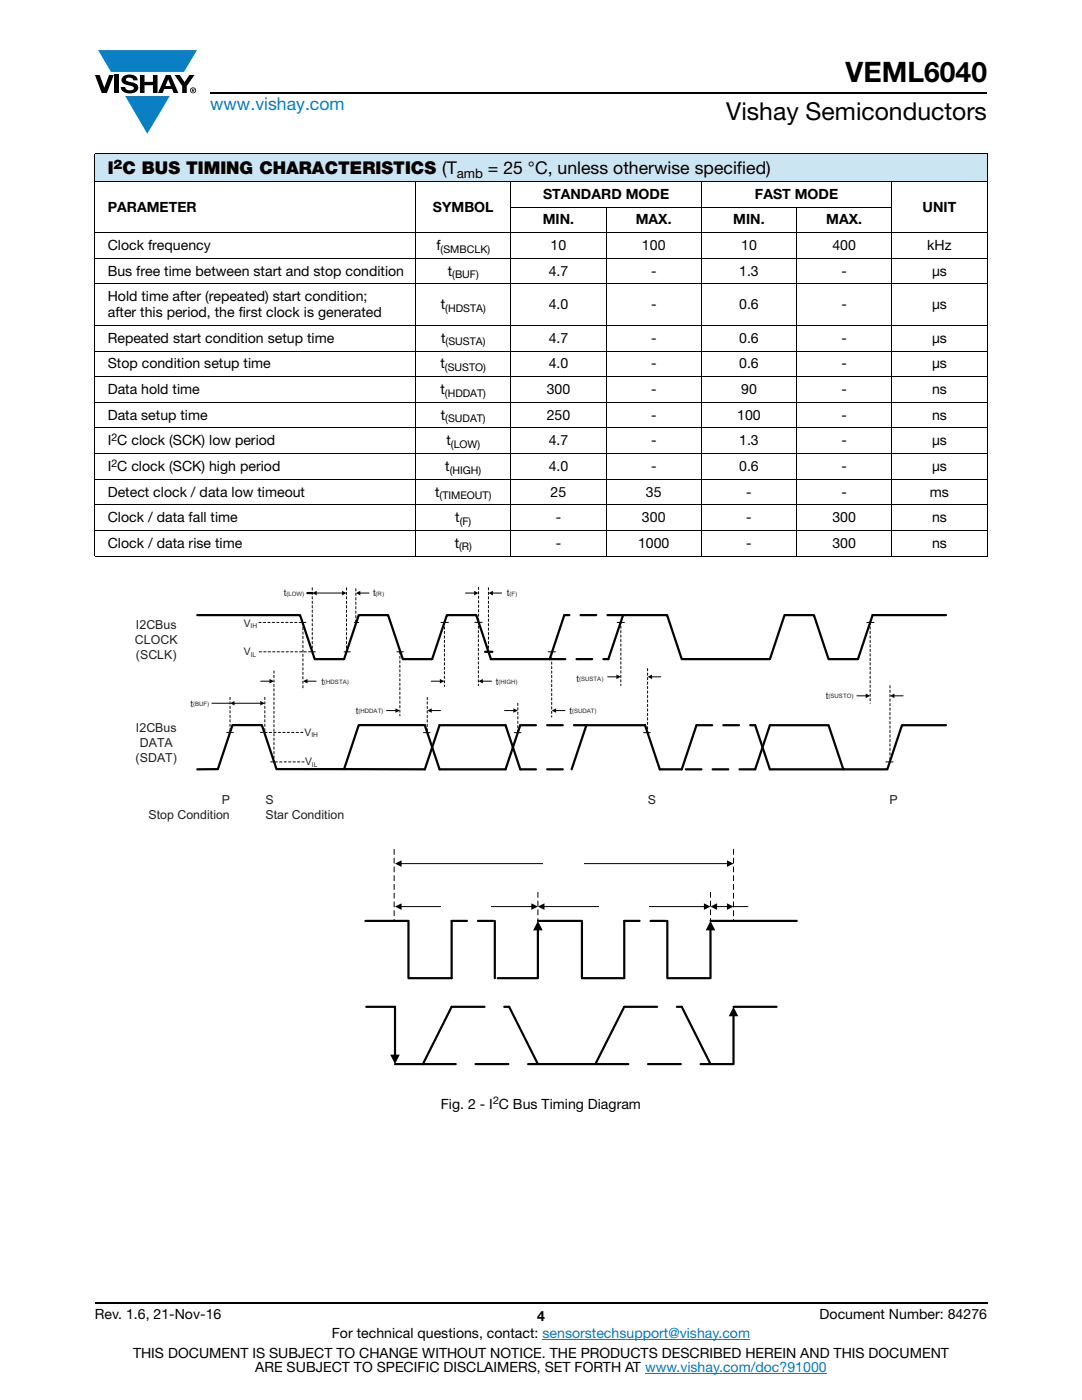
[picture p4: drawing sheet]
<svg xmlns="http://www.w3.org/2000/svg" width="216mm" height="279mm" viewBox="0 0 216 279" stroke-linecap="round" stroke-linejoin="round" font-family="sans-serif">
<g fill="#0a7fc3">
<path d="M19.6 10h19.7l-2.6 4.3h-1.1h-13.5z"/>
<path d="M25 19.2h8.9l-4.5 7.5z"/>
</g>
<g fill="#000">
<path d="M18.9 15h1l.9 2.5 1-2.5h.9l-1.4 3.6h-1zM22.9 15h.9v3.6h-.9zM24.6 15.3a2.1 2.1 0 0 1 2.8 .3l.1 .4h-.9a.79 .79 0 0 0-.7-.5 .79 .79 0 0 0-.8 .4l.3 .3 1 .2a1.08 1.08 0 0 1 1.2 1 1.08 1.08 0 0 1-1.1 1.2 1.73 1.73 0 0 1-2.4-1.2h.9a.96 .96 0 0 0 .8 .6 .96 .96 0 0 0 .9-.4 1.31 1.31 0 0 0-1.2-.6 1.03 1.03 0 0 1-1.1-.6 1.03 1.03 0 0 1 .2-1.1zM27.9 15h.9v1.3h1.7v-1.3h.9v3.6h-.9v-1.6h-1.7v1.6h-.9zM34.8 15h1.1l.9 1.4 1-1.4h1l-1.5 2.2v1.4h-.9v-1.4z"/>
<path d="M33.6 15.9l.5 1.3h-1.1zM33.1 15l-1.6 3.6h1l.3-.8h1.5l.3 .8h1l-1.6-3.6z"/>
<path d="M38.4 17.8h.2v.2h-.2zM38.3 17.7v.7h.1v-.3l.4 .3-.2-.3 .2-.2-.1-.2z"/>
<path d="M38.1 18a.46 .46 0 0 1 .9 0 .46 .46 0 0 1-.9 0zM37.9 18a.6 .6 0 0 0 1.2 0 .6 .6 0 0 0-1.2 0z"/>
</g>
<path d="M42 18.6h155M18.9 260h178.1" fill="none" stroke="#000" stroke-width=".36"/>
<path d="M108.2 267.3h41.5M128.7 274h36.3" fill="none" stroke="#007ec4" stroke-width=".2"/>
<path d="M18.9 30.7h178.1v5.5h-178.1z" fill="#cce5f3"/>
<g fill="none" stroke="#000" stroke-width=".2">
<path d="M18.9 30.7h178.1M18.9 36.2h178.1M18.9 30.8v80.1M83 36.1v75M102 36.1v75M140 36.1v75M177.9 36.1v75M197 30.8v80.1M18.9 46.4h178.1M18.9 51.5h178.1M18.9 56.7h178.1M101.9 41.3h76.1"/>
<path d="M120.9 41.2v69.9M159 41.2v69.9M18.9 65h178.1M18.9 70.1h178.1M18.9 75.2h178.1M18.9 80.3h178.1M18.9 85.4h178.1M18.9 90.5h178.1M18.9 95.7h178.1M18.9 100.8h178.1M18.9 105.9h178.1M18.9 111h178.1"/>
</g>
<path d="M26.9 117.1h162.1v98.9h-162.1z" fill="#fff"/>
<path d="M39.4 122.8h20.5l2.9 8.7h5.9l2.9-8.7h5.8l3 8.7h5.8l3-8.7h5.8l3 8.7h11.7l2.9-8.7M96.8 130.1h1.4M188.8 122.8h-14.7l-2.9 8.7h-5.9l-2.9-8.7h-5.9l-2.9 8.7h-17.6l-2.9-8.7h-8.8l-2.9 8.7M68.7 153.5h16.1l2.9-8.8h13.2l2.9 8.8M68.7 153.5h-13.5l-2.9-8.8h-5.9l-2.9 8.8h-4.1M103.8 144.7l-2.9 8.8h-13.2l-2.9-8.8h-13.2l-2.9 8.8M139 144.7l-3 8.8h-4.3l-3-8.8h-11.7l-2.9 8.8M150.7 144.7l2.9 8.8h14.7M188.8 144.7h-8.8l-2.9 8.8h-8.8l-3-8.8h-11.7l-2.9 8.8" fill="none" stroke="#020303" stroke-width=".45"/>
<path d="M109.7 131.5h11.7M124.3 122.8h-11.7M103.8 153.5h10.3M103.8 144.7h13.2M139 144.7h11.7M150.7 153.5h-14.7" fill="none" stroke="#020303" stroke-width=".45" stroke-dasharray="3.1 2.2"/>
<g fill="none" stroke="#020303" stroke-width=".2" stroke-dasharray=".4 .4">
<path d="M62.3 117.3v12.8M69.1 117.3v12.8M71 117.5v6.7M95.5 117.2v7M97.5 117.3v12.8M45.9 139.2v7M52.8 139.2v7M54.7 133.9v18M60.4 124.3v13.1M61 124.2h-9.3M62.9 130.1h-11.2M79.8 130.1v12.8"/>
<path d="M85.3 139.2v7M88.7 124.2v12.8M95.5 124.1v12.7M110.1 130.3v12.8M123.9 124.1v12.7M129.2 133.4v12.8M173.6 124.2v16.1M177.6 136.8v15.3M52 146.2h8.4M54 152.1h6.7M103.3 140.3v5.9"/>
</g>
<g fill="none" stroke="#020303" stroke-width=".2">
<path d="M63.1 118.4h5.3M68.7 130.1h1.2M70.7 124.2h.9M79.2 130.1h1.3M88 124.2h1.5M94.7 124.2h1.5M109.4 130.1h1.4M123.1 124.2h1.5M172.9 124.2h1.5M45.2 146.2h1.3M84.5 146.2h1.3M102.6 146.2h1.4"/>
<path d="M128.4 146.2h1.3M176.8 152.1h1.4"/>
</g>
<g fill="#020303">
<path d="M62.3 118.4l.9-.5v.9z"/>
<path d="M68.3 117.9l.8 .5-.8 .4z"/>
</g>
<path d="M61.3 118.4h1" fill="none" stroke="#020303" stroke-width=".45"/>
<path d="M71.8 118.4h1.8" fill="none" stroke="#020303" stroke-width=".2"/>
<path d="M71 118.4l.9-.5v.9z" fill="#020303"/>
<path d="M98.2 118.4h1.9" fill="none" stroke="#020303" stroke-width=".2"/>
<path d="M97.5 118.4l.9-.5v.9z" fill="#020303"/>
<path d="M92.9 118.4h1.8" fill="none" stroke="#020303" stroke-width=".2"/>
<path d="M94.6 117.9l.9 .5-.9 .4z" fill="#020303"/>
<path d="M52 135.9h1.9" fill="none" stroke="#020303" stroke-width=".2"/>
<path d="M53.8 135.5l.9 .4-.9 .5z" fill="#020303"/>
<path d="M61.2 135.9h1.9" fill="none" stroke="#020303" stroke-width=".2"/>
<path d="M60.4 135.9l1-.4v.9z" fill="#020303"/>
<path d="M46.7 140.3h5.4" fill="none" stroke="#020303" stroke-width=".2"/>
<g fill="#020303">
<path d="M45.9 140.3l.9-.4v.9z"/>
<path d="M51.9 139.9l.9 .4-.9 .5z"/>
</g>
<path d="M77.1 141.8h1.9" fill="none" stroke="#020303" stroke-width=".2"/>
<path d="M78.9 141.4l.9 .4-.9 .5z" fill="#020303"/>
<path d="M86 141.8h1.9" fill="none" stroke="#020303" stroke-width=".2"/>
<path d="M85.3 141.8l.8-.4v.9z" fill="#020303"/>
<path d="M96.2 135.9h1.9" fill="none" stroke="#020303" stroke-width=".2"/>
<path d="M95.5 135.9l.8-.4v.9z" fill="#020303"/>
<path d="M86 135.9h1.9" fill="none" stroke="#020303" stroke-width=".2"/>
<path d="M87.8 135.5l.9 .4-.9 .5z" fill="#020303"/>
<path d="M110.9 141.8h1.8" fill="none" stroke="#020303" stroke-width=".2"/>
<path d="M110.1 141.8l.9-.4v.9z" fill="#020303"/>
<path d="M100.7 141.8h1.8" fill="none" stroke="#020303" stroke-width=".2"/>
<path d="M102.4 141.4l.9 .4-.9 .5z" fill="#020303"/>
<path d="M130 135.1h1.8" fill="none" stroke="#020303" stroke-width=".2"/>
<path d="M129.2 135.1l.9-.5v.9z" fill="#020303"/>
<path d="M121.3 135.1h1.8" fill="none" stroke="#020303" stroke-width=".2"/>
<path d="M123 134.6l.9 .5-.9 .4z" fill="#020303"/>
<path d="M178.4 138.9h1.8" fill="none" stroke="#020303" stroke-width=".2"/>
<path d="M177.6 138.9l.9-.5v.9z" fill="#020303"/>
<path d="M171 138.9h1.8" fill="none" stroke="#020303" stroke-width=".2"/>
<path d="M172.7 138.4l.9 .5-.9 .4z" fill="#020303"/>
<path d="M42.3 140.3h3.6" fill="none" stroke="#020303" stroke-width=".2"/>
<path d="M90.1 183.8v11.4M98.7 183.8v11.4M107.3 185.4v9.8h-8" fill="none" stroke="#020303" stroke-width=".44"/>
<path d="M90.1 183.8h8.6" fill="none" stroke="#020303" stroke-width=".44" stroke-dasharray="3.1 2.2"/>
<path d="M107.3 183.8l1 1.9h-1.9z" fill="#020303"/>
<path d="M107.3 183.8h8.8v11.4h8.5v-11.4M133.2 183.8v11.4h8.6v-9.8" fill="none" stroke="#020303" stroke-width=".44"/>
<path d="M124.6 183.8h8.6" fill="none" stroke="#020303" stroke-width=".44" stroke-dasharray="3.1 2.2"/>
<path d="M141.8 183.8l.9 1.9h-1.9z" fill="#020303"/>
<path d="M141.8 183.8h17.2M73.1 200.9h5.7v9.8M90.1 200.9l-5.7 11.5" fill="none" stroke="#020303" stroke-width=".44"/>
<path d="M77.9 210.5h1.9l-1 1.9z" fill="#020303"/>
<path d="M78.8 212.4h5.6M101.6 200.9l5.7 11.5h11.5l5.8-11.5M136 200.9l5.8 11.5h4.6v-9.8" fill="none" stroke="#020303" stroke-width=".44"/>
<path d="M90.1 200.9h11.5M124.6 200.9h11.4" fill="none" stroke="#020303" stroke-width=".44" stroke-dasharray="6.6 3.9"/>
<path d="M146.4 200.9l.9 1.9h-1.9z" fill="#020303"/>
<path d="M146.4 200.9h8.6" fill="none" stroke="#020303" stroke-width=".44"/>
<path d="M84.4 212.4h22.9M118.8 212.4h23" fill="none" stroke="#020303" stroke-width=".44" stroke-dasharray="6.6 3.9"/>
<path d="M78.6 169.5v14.3M146.4 169.5v14.3" fill="none" stroke="#020303" stroke-width=".2" stroke-dasharray="1 .7"/>
<path d="M80 172.4h65.2" fill="none" stroke="#020303" stroke-width=".2"/>
<g fill="#020303">
<path d="M78.8 172.4l1.3-.7v1.3z"/>
<path d="M145.1 171.7l1.3 .7-1.3 .6z"/>
</g>
<path d="M108.5 170.7h8v3.4h-8z" fill="#fff"/>
<path d="M107.3 178.1v5.7M141.8 178.1v5.7" fill="none" stroke="#020303" stroke-width=".2" stroke-dasharray="1 .7"/>
<path d="M142.9 180.9h2.3" fill="none" stroke="#020303" stroke-width=".2"/>
<g fill="#020303">
<path d="M141.8 180.9l1.3-.6v1.3z"/>
<path d="M145.1 180.3l1.3 .6-1.3 .7z"/>
</g>
<path d="M108.5 180.9h32.1" fill="none" stroke="#020303" stroke-width=".2"/>
<g fill="#020303">
<path d="M107.3 180.9l1.3-.6v1.3z"/>
<path d="M140.5 180.3l1.3 .6-1.3 .7z"/>
</g>
<path d="M119.6 179.2h9.8v3.5h-9.8z" fill="#fff"/>
<path d="M80 180.9h26.2" fill="none" stroke="#020303" stroke-width=".2"/>
<g fill="#020303">
<path d="M78.8 180.9l1.3-.6v1.3z"/>
<path d="M106 180.3l1.3 .6-1.3 .7z"/>
</g>
<path d="M88.1 179.2h9.8v3.5h-9.8z" fill="#fff"/>
<path d="M146.4 180.9h2.8" fill="none" stroke="#020303" stroke-width=".2"/>
<path d="M72.9 183.8h8.6v11.4h8.6" fill="none" stroke="#020303" stroke-width=".44"/>
<text font-size="5.6" x="168.7" y="16.4">VEML6040</text>
<text font-size="4.9" x="144.9" y="24">Vishay Semiconductors</text>
<text font-size="3.5" fill="#007ec4" x="42" y="21.9">www.vishay.com</text>
<g font-size="3.5">
<text x="21.5" y="34.8">I C BUS TIMING CHARACTERISTICS (T</text>
<text x="97.3" y="34.8">= 25 °C, unless otherwise specified)</text>
</g>
<g font-size="2.8">
<text x="108.4" y="39.7">STANDARD MODE</text>
<text x="150.6" y="39.7">FAST MODE</text>
<text x="21.5" y="42.2">PARAMETER</text>
<text x="86.4" y="42.2">SYMBOL</text>
<text x="108.3" y="44.8">MIN.</text>
<text x="126.9" y="44.8">MAX.</text>
<text x="146.3" y="44.8">MIN.</text>
<text x="164.9" y="44.8">MAX.</text>
<text x="184.1" y="42.2">UNIT</text>
<text x="21.5" y="49.9">Clock frequency</text>
<text x="87.1" y="49.9">f</text>
<text x="109.9" y="49.9">10</text>
<text x="128.1" y="49.9">100</text>
<text x="147.9" y="49.9">10</text>
<text x="166.1" y="49.9">400</text>
<text x="185" y="49.9">kHz</text>
<text x="21.5" y="55">Bus free time between start and stop condition</text>
<text x="89.4" y="55">t</text>
<text x="109.5" y="55">4.7</text>
<text x="129.9" y="55">-</text>
<text x="147.5" y="55">1.3</text>
<text x="167.9" y="55">-</text>
<text x="186" y="55">μs</text>
<text x="21.5" y="60.1">Hold time after (repeated) start condition;</text>
<text x="21.5" y="63.3">after this period, the first clock is generated</text>
<text x="88" y="61.7">t</text>
<text x="109.5" y="61.7">4.0</text>
<text x="129.9" y="61.7">-</text>
<text x="147.5" y="61.7">0.6</text>
<text x="167.9" y="61.7">-</text>
<text x="186" y="61.7">μs</text>
<text x="21.5" y="68.4">Repeated start condition setup time</text>
<text x="88" y="68.4">t</text>
<text x="109.5" y="68.4">4.7</text>
<text x="129.9" y="68.4">-</text>
<text x="147.5" y="68.4">0.6</text>
<text x="167.9" y="68.4">-</text>
<text x="186" y="68.4">μs</text>
<text x="21.5" y="73.5">Stop condition setup time</text>
<text x="87.9" y="73.5">t</text>
<text x="109.5" y="73.5">4.0</text>
<text x="129.9" y="73.5">-</text>
<text x="147.5" y="73.5">0.6</text>
<text x="167.9" y="73.5">-</text>
<text x="186" y="73.5">μs</text>
<text x="21.5" y="78.7">Data hold time</text>
<text x="21.5" y="83.8">Data setup time</text>
<text x="87.9" y="78.7">t</text>
<text x="88" y="83.8">t</text>
<text x="109.1" y="78.7">300</text>
<text x="109.1" y="83.8">250</text>
<text x="129.9" y="78.7">-</text>
<text x="129.9" y="83.8">-</text>
<text x="147.1" y="83.8">100</text>
<text x="147.9" y="78.7">90</text>
<text x="167.9" y="83.8">-</text>
<text x="167.9" y="78.7">-</text>
<text x="186" y="78.7">ns</text>
<text x="186" y="83.8">ns</text>
<text x="21.5" y="88.9">I C clock (SCK) low period</text>
<text x="89.1" y="88.9">t</text>
<text x="109.5" y="88.9">4.7</text>
<text x="129.9" y="88.9">-</text>
<text x="147.5" y="88.9">1.3</text>
<text x="167.9" y="88.9">-</text>
<text x="186" y="88.9">μs</text>
<text x="21.5" y="94">I C clock (SCK) high period</text>
<text x="88.8" y="94">t</text>
<text x="109.5" y="94">4.0</text>
<text x="129.9" y="94">-</text>
<text x="147.5" y="94">0.6</text>
<text x="167.9" y="94">-</text>
<text x="186" y="94">μs</text>
<text x="21.5" y="99.1">Detect clock / data low timeout</text>
<text x="86.8" y="99.1">t</text>
<text x="109.9" y="99.1">25</text>
<text x="128.9" y="99.1">35</text>
<text x="148.9" y="99.1">-</text>
<text x="167.9" y="99.1">-</text>
<text x="185.6" y="99.1">ms</text>
<text x="21.5" y="104.2">Clock / data fall time</text>
<text x="90.8" y="104.2">t</text>
<text x="110.9" y="104.2">-</text>
<text x="128.1" y="104.2">300</text>
<text x="148.9" y="104.2">-</text>
<text x="166.1" y="104.2">300</text>
<text x="186" y="104.2">ns</text>
<text x="21.5" y="109.3">Clock / data rise time</text>
<text x="90.7" y="109.3">t</text>
<text x="110.9" y="109.3">-</text>
<text x="127.3" y="109.3">1000</text>
<text x="148.9" y="109.3">-</text>
<text x="166.1" y="109.3">300</text>
<text x="186" y="109.3">ns</text>
<text x="88" y="221.2">Fig. 2 - I C Bus Timing Diagram</text>
<text x="18.9" y="263.3">Rev. 1.6, 21-Nov-16</text>
<text x="107.2" y="263.6">4</text>
<text x="163.6" y="263.3">Document Number: 84276</text>
<text x="66.2" y="267.1">For technical questions, contact: sensorstechsupport@vishay.com</text>
<text x="26.5" y="271">THIS DOCUMENT IS SUBJECT TO CHANGE WITHOUT NOTICE. THE PRODUCTS DESCRIBED HEREIN AND THIS DOCUMENT</text>
<text x="50.9" y="273.8">ARE SUBJECT TO SPECIFIC DISCLAIMERS, SET FORTH AT www.vishay.com/doc?91000</text>
</g>
<g font-size="2.6">
<text x="22.7" y="33.8">2</text>
<text x="91.1" y="35.5">amb</text>
</g>
<g font-size="2.5" fill="#231f20">
<text x="27.1" y="125.5">I2CBus</text>
<text x="26.9" y="128.5">CLOCK</text>
<text x="27.1" y="131.5">(SCLK)</text>
<text x="27.1" y="146">I2CBus</text>
<text x="27.9" y="149">DATA</text>
<text x="27.1" y="152">(SDAT)</text>
<text x="44.2" y="160.4">P</text>
<text x="53" y="160.4">S</text>
<text x="129.2" y="160.4">S</text>
<text x="177.5" y="160.4">P</text>
<text x="29.6" y="163.4">Stop Condition</text>
<text x="53" y="163.4">Star Condition</text>
</g>
<g font-size="2.1">
<text x="87.9" y="50.4">(SMBCLK)</text>
<text x="90.3" y="55.5">(BUF)</text>
<text x="88.9" y="62.2">(HDSTA)</text>
<text x="88.9" y="68.9">(SUSTA)</text>
<text x="88.8" y="74">(SUSTO)</text>
<text x="88.8" y="79.2">(HDDAT)</text>
<text x="22.2" y="88">2</text>
<text x="88.9" y="84.3">(SUDAT)</text>
<text x="90" y="89.4">(LOW)</text>
<text x="22.2" y="93.2">2</text>
<text x="89.7" y="94.5">(HIGH)</text>
<text x="87.7" y="99.6">(TIMEOUT)</text>
<text x="91.7" y="104.7">(F)</text>
<text x="91.6" y="109.9">(R)</text>
<text x="98.4" y="220.4">2</text>
</g>
<g font-size="2.1" fill="#231f20">
<text x="48.6" y="125">V</text>
<text x="48.7" y="130.8">V</text>
<text x="60.7" y="146.8">V</text>
<text x="60.9" y="152.8">V</text>
</g>
<g font-size="1.9" fill="#231f20">
<text x="56.6" y="119">t</text>
<text x="74.4" y="119">t</text>
<text x="101.1" y="119">t</text>
<text x="64.2" y="136.6">t</text>
<text x="98.9" y="136.6">t</text>
<text x="115" y="136">t</text>
<text x="38" y="141">t</text>
<text x="71" y="142.5">t</text>
<text x="113.6" y="142.5">t</text>
<text x="164.8" y="139.5">t</text>
</g>
<g font-size="1.3" fill="#231f20">
<text x="50" y="125.3">IH</text>
<text x="50" y="131.1">IL</text>
<text x="62.1" y="147.1">IH</text>
<text x="62.2" y="153">IL</text>
</g>
<g font-size="1.2" fill="#231f20">
<text x="57.2" y="118.9">(LOW)</text>
<text x="74.9" y="118.9">(R)</text>
<text x="101.6" y="118.9">(F)</text>
<text x="64.7" y="136.5">(HDSTA)</text>
<text x="99.5" y="136.5">(HIGH)</text>
<text x="115.6" y="135.9">(SUSTA)</text>
<text x="38.5" y="140.9">(BUF)</text>
<text x="71.5" y="142.3">(HDDAT)</text>
<text x="114.1" y="142.3">(SUDAT)</text>
<text x="165.3" y="139.4">(SUSTO)</text>
</g>
</svg>
